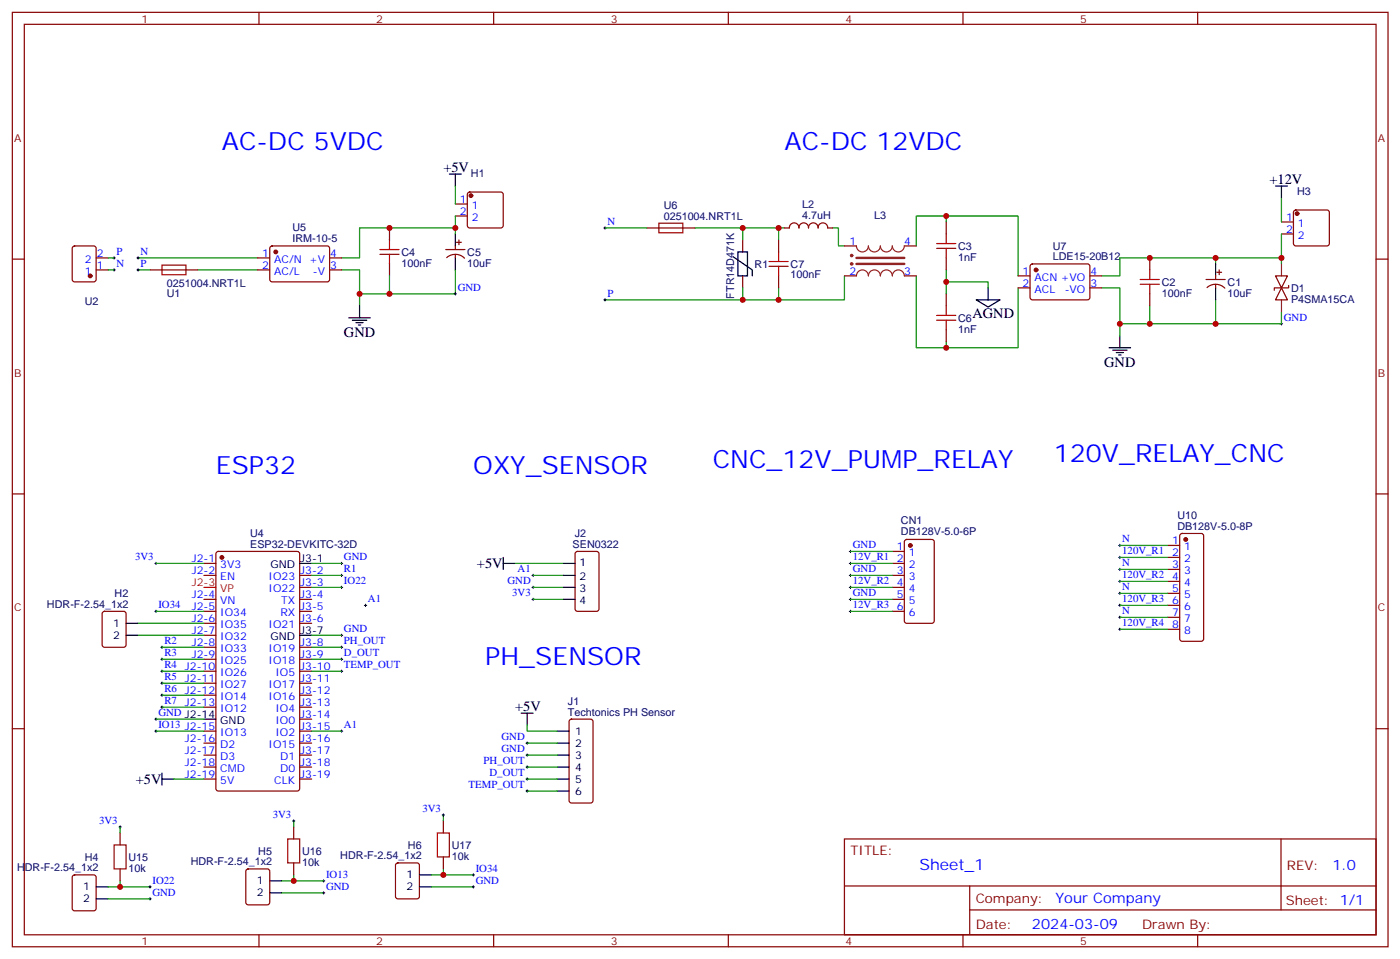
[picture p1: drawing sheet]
<svg xmlns="http://www.w3.org/2000/svg" width="413mm" height="282mm" viewBox="0 0 413 282" stroke-linecap="round" stroke-linejoin="round" font-family="sans-serif">
<g fill="none" stroke="#870000" stroke-width=".35">
<path d="M3.6 3.6h405.4v275.2h-405.4zM7.2 7.2h398.2v268.1h-398.2zM76.3 3.6v3.6M145.5 3.6v3.6M214.6 3.6v3.6M283.7 3.6v3.6M352.9 3.6v3.6M137.9 56.8l.5-.2h9.2l.5 .2 .2 .5v9.1l-.3 .5-.4 .2h-9.2l-.5-.2-.2-.5v-9.1zM3.6 76.3h3.6M21.5 72.6l.5-.2h5.6l.7 .5v9.4l-.4 .7h-5.9l-.7-.5v-9.4zM28.3 79.5h3.6M28.3 76h3.6"/>
<path d="M44.2 79.5h14.1M76 79.5h3.5M76 76h3.5M79.7 72.6l.5-.2 16.5 .1 .4 .6v9.5l-.7 .4-16.5-.1-.4-.6v-9.2zM97.1 79.5h3.5M97.1 76h3.5M114.8 67.1v3.6M114.8 77.7v3.5M131.3 73.5h5.7M131.6 75.9a3.8 3.8 0 0 1 5.3 .1M134.2 72.4v1.1M134.2 74.9v1.1"/>
<path d="M134.2 60.1h3.5M134.2 63.6h3.5M134.5 71.4h1.4M135.2 70.7v1.4M190.6 67.1h14.1M218.8 70.7v3.5M229.4 70.7v3.5M231.2 67.1h1.4M245.3 67.1h-1.4a1.42 1.42 0 0 0-1.4-1.5 1.42 1.42 0 0 0-1.5 1.5 1.41 1.41 0 0 0-1.4-1.5 1.41 1.41 0 0 0-1.4 1.5 1.42 1.42 0 0 0-1.4-1.5 1.42 1.42 0 0 0-1.4 1.5 1.41 1.41 0 0 0-1.4-1.5 1.41 1.41 0 0 0-1.4 1.5M248.8 72.4h3.5M266.5 72.4h3.5M278.8 65.4v3.5"/>
<path d="M278.8 76v3.5M303.7 77.9l.5-.2 16.5 .1 .4 .6v9.5l-.7 .4-16.5-.1-.4-.6v-9.2zM338.8 76v3.5M359.2 79.5v1.4M377.6 65.4h3.5M377.6 68.9h3.5M381.3 62l.5-.2h9.2l.5 .2 .2 .5v9.2l-.2 .5-.5 .2h-9.2l-.5-.2-.2-.5v-9.2zM405.4 76.3h3.6M218.8 81.2v3.6M229.4 81.2v3.6M248.8 81.2h3.5M266.5 81.2h3.5"/>
<path d="M278.8 86.5v3.6M278.8 97.1v3.5M300 81.2h3.5M300 84.8h3.5M321.1 81.2h3.6M321.1 84.8h3.6M338.8 86.5v3.6M355.4 82.3h5.6M355.6 84.7a3.8 3.8 0 0 1 5.3 .2M358.2 81.2v1.1M358.2 83.7v1.1M358.5 80.2h1.4"/>
<path d="M375.8 81.2h3.5l-1.7 3.6zM377.6 84.8l1.7 3.5h-3.5zM379.7 84.1v.7h-4.2v.7M3.6 145.5h3.6M266.7 159.1l.5-.2h7.4l.6 .4 .1 23.5-.5 .7-7.6 .1-.7-.5v-23.5zM347.8 157.3l.5-.2h5.6l.5 .2 .2 .5v30.3l-.2 .5-.5 .2h-5.6l-.5-.2-.2-.5v-30.3zM405.4 145.5h3.6M60.1 165.9h3.5M60.1 169.4h3.5M60.1 176.5h3.5M63.8 162.6l.5-.2h23.3l.6 .4 .1 69.4-.5 .7h-23.5l-.6-.4-.1-69.4zM88.3 169.4h3.5"/>
<path d="M88.3 176.5h3.5M88.3 173h3.5M169.7 162.6l.4-.2h5.7l.6 .4 .1 16.5-.5 .7h-5.9l-.6-.4-.1-16.5zM262.9 165.9h3.6M262.9 169.4h3.6M262.9 176.5h3.6M262.9 173h3.6M262.9 162.4h3.6M344.1 160.6h3.5M344.1 164.1h3.5M344.1 167.7h3.5M344.1 171.2h3.5"/>
<path d="M344.1 174.7h3.5M344.1 178.3h3.5M30.3 180.2l.5-.2h5.6l.7 .5v9.4l-.4 .7h-5.9l-.7-.5v-9.4zM60.1 180h3.5M60.1 183.6h3.5M60.1 187.1h3.5M60.1 190.6h3.5M60.1 194.1h3.5M60.1 197.7h3.5M88.3 180h3.5M88.3 183.6h3.5M88.3 190.6h3.5"/>
<path d="M88.3 194.1h3.5M88.3 197.7h3.5M262.9 180h3.6M344.1 181.8h3.5M344.1 185.3h3.5M3.6 214.6h3.6M60.1 201.2h3.5M60.1 204.7h3.5M60.1 208.2h3.5M60.1 215.3h3.5M60.1 218.8h3.5M88.3 201.2h3.5"/>
<path d="M88.3 204.7h3.5M88.3 208.2h3.5M88.3 215.3h3.5M88.3 218.8h3.5M88.3 211.8h3.5M167.9 212l.5-.2h5.6l.7 .4v23.6l-.4 .6-5.9 .1-.7-.5v-23.5zM405.4 214.6h3.6M60.1 222.4h3.5M60.1 225.9h3.5M60.1 229.4h3.5M88.3 222.4h3.5M88.3 225.9h3.5"/>
<path d="M88.3 229.4h3.5M21.5 257.8l.5-.2h5.6l.7 .5v9.4l-.4 .7h-5.9l-.7-.4v-9.5zM35.4 245.3v3.5M35.4 255.9v3.5M72.7 256.1l.4-.2h5.7l.6 .4 .1 9.4-.5 .7-5.9 .1-.6-.5-.1-9.4zM86.5 243.5v3.6M86.5 254.1v3.5M116.8 254.3l.4-.2h5.7l.6 .4 .1 9.5-.5 .6-5.9 .1-.6-.5-.1-9.4zM130.6 241.8v3.5M130.6 252.3v3.6M248.8 247.1h156.6v28.2h-156.6zM377.4 247.1v20.9"/>
<path d="M76.3 275.3v3.5M145.5 275.3v3.5M214.6 275.3v3.5M248.8 260.9h156.5M283.7 275.3v3.5M285.7 268h119.6M285.7 260.9v14.1M352.9 275.3v3.5"/>
</g>
<g fill="none" stroke="#008700" stroke-width=".35">
<path d="M134.2 54.8v5.3M377.6 58.3v7.1M31.9 79.5h1.7M31.9 76h1.7M40.7 79.5h3.5M40.7 76h35.3M58.3 79.5h17.7M100.6 79.5h5.3v10.6M134.2 68.9v-1.8h-28.3v8.9h-5.3M134.2 79.5v7h-28.3M134.2 63.6v3.5M178.3 67.1h12.3"/>
<path d="M204.7 67.1h26.5M218.8 67.1v3.6M229.4 67.1v3.6M245.3 67.1h1.8v5.3h1.7M278.8 63.6h21.2v17.6M278.8 65.4v-1.8h-8.8v8.8M278.8 79.5v7M358.2 76h19.4v1.7M358.2 77.7v-1.7h-28.2v5.2h-5.3M377.6 68.9v7.1M114.8 81.2v5.3M218.8 84.8v3.5"/>
<path d="M229.4 84.8v3.5M248.8 81.2v7.1h-70.5M270 81.2v21.2h8.8v-1.8M278.8 83h12.3v1.8M300 84.8v17.6h-21.2M324.7 84.8h5.3v14.1M338.8 90.1v5.3M358.2 88.3v7.1h-28.2M377.6 91.8v3.6h-19.4M46 165.9h14.1M91.8 165.9h8.8M91.8 173h8.8"/>
<path d="M91.8 169.4h8.8M151.8 165.9h14.1M157.1 176.5h8.8M157.1 173h8.8M157.1 169.4h8.8M250.6 165.9h12.3M250.6 176.5h12.3M250.6 173h12.3M250.6 169.4h12.3M250.6 162.4h12.3M330 160.6h14.1M330 167.7h14.1"/>
<path d="M330 174.7h14.1M330 164.1h14.1M330 171.2h14.1M330 178.3h14.1M40.7 187.1h19.4M40.7 183.6h19.4M46 180h14.1M47.7 197.7h12.4M47.7 194.1h12.4M47.7 190.6h12.4M91.8 187.1h8.8M91.8 197.7h8.8"/>
<path d="M91.8 194.1h8.8M91.8 190.6h8.8M250.6 180h12.3M330 181.8h14.1M330 185.3h14.1M46 211.8h14.1M46 215.3h14.1M47.7 208.2h12.4M47.7 204.7h12.4M47.7 201.2h12.4M91.8 215.3h8.8M155.3 213.5v1.8h8.8"/>
<path d="M155.3 218.8h8.8M51.3 229.4h8.8M130.6 240v1.8M155.3 229.4h8.8M155.3 222.4h8.8M155.3 225.9h8.8M155.3 232.9h8.8M35.4 259.4v1.8h-3.5M35.4 243.5v1.8M86.5 257.6v1.8h-3.5M86.5 241.8v1.7M86.5 259.4h8.9"/>
<path d="M130.6 255.9v1.7h-3.5M130.6 257.6h8.9M31.9 264.7h12.3M35.4 261.2h8.8M83 262.9h12.4M127.1 261.2h12.4"/>
</g>
<g fill="none" stroke="#000" stroke-width=".35">
<path d="M132.4 51.3h3.5M134.2 51.3v3.5M375.8 54.8h3.5M377.6 54.8v3.5M134.2 68.9v3.5M134.2 76v3.5M216 75.6l5.7 3.9v1.7M217.4 74.2h2.8v7h-2.8zM358.2 77.7v3.5M102.8 93.6h6.3M103.8 94.3h4.3M104.9 95h2.1"/>
<path d="M105.6 95.7h.7M105.9 90.1v3.5M287.6 88.3h7.1l-3.6 2.1zM291.1 84.8v3.5M330 98.9v3.5M358.2 84.8v3.5M326.8 102.4h6.3M327.8 103.1h4.3M328.9 103.8h2.1M329.6 104.5h.7M88.3 165.9h3.5M148.3 165.9h3.5"/>
<path d="M148.3 164.1v3.6M165.9 165.9h3.5M165.9 169.4h3.5M165.9 173h3.5M165.9 176.5h3.5M37.1 187.1h3.6M37.1 183.6h3.6M88.3 187.1h3.5M60.1 211.8h3.5M153.6 210h3.5M155.3 210v3.5M164.1 215.3h3.6"/>
<path d="M164.1 218.8h3.6M47.7 229.4h3.6M47.7 227.6v3.6M164.1 229.4h3.6M164.1 222.4h3.6M164.1 225.9h3.6M164.1 232.9h3.6M79.5 259.4h3.5M123.6 257.6h3.5M28.3 261.2h3.6M28.3 264.7h3.6M79.5 262.9h3.5"/>
<path d="M123.6 261.2h3.5"/>
</g>
<g fill="#870000" stroke="#870000" stroke-width=".35">
<circle cx="26.6" cy="81.2" r=".53"/>
<circle cx="65.4" cy="164.1" r=".53"/>
<circle cx="138.7" cy="57.6" r=".53"/>
<circle cx="81.2" cy="74.2" r=".53"/>
<circle cx="305.3" cy="79.5" r=".53"/>
<circle cx="382.2" cy="62.9" r=".53"/>
<circle cx="268.2" cy="160.6" r=".53"/>
<circle cx="349.4" cy="158.9" r=".53"/>
</g>
<g fill="none" stroke="#a10000" stroke-width=".35">
<path d="M47.7 78.1h7.1v2.8h-7.1zM111.9 74.9h5.7M111.9 73.5h5.7M114.8 70.7v2.8M114.8 74.9v2.8M194.1 65.7h7.1v2.8h-7.1zM226.6 78.4h5.6M226.6 77h5.6M229.4 74.2v2.8M229.4 78.4v2.8M276 73.1h5.6M276 71.7h5.6"/>
<path d="M278.8 68.9v2.8M278.8 73.1v2.9M338.8 79.5v2.8M276 94.3h5.6M276 92.9h5.6M278.8 90.1v2.8M278.8 94.3v2.8M336 83.7h5.6M336 82.3h5.6M338.8 83.7v2.8M33.6 248.8h3.5v7.1h-3.5zM84.8 247.1h3.5v7h-3.5z"/>
<path d="M128.9 245.3h3.5v7h-3.5z"/>
</g>
<path d="M60.1 173h3.5" fill="none" stroke="#f00" stroke-width=".35"/>
<g fill="none" stroke="#000" stroke-width=".29">
<path d="M33.3 76h.7M33.3 79.5h.7M33.6 75.6v.7M33.6 79.1v.7M40.3 76h.7M40.3 79.5h.7M40.7 75.6v.7M40.7 79.1v.7M177.9 67.1h.7M178.3 66.8v.7M133.8 86.5h.7M134.2 86.2v.7"/>
<path d="M177.9 88.3h.7M178.3 87.9v.8M377.2 95.4h.7M377.6 95v.7M45.6 165.9h.7M46 165.6v.7M46 179.7v.7M100.3 165.9h.7M100.3 173h.7M100.3 169.4h.7M100.6 165.6v.7M100.6 169.1v.7"/>
<path d="M100.6 172.6v.7M156.7 176.5h.7M156.7 173h.7M156.7 169.4h.7M157.1 169.1v.7M157.1 172.6v.7M157.1 176.1v.7M250.2 165.9h.7M250.2 176.5h.7M250.2 173h.7M250.2 169.4h.7M250.2 162.4h.7"/>
<path d="M250.6 162v.7M250.6 165.6v.7M250.6 169.1v.7M250.6 172.6v.7M250.6 176.1v.7M250.6 179.7v.7M329.6 160.6h.7M329.6 167.7h.7M329.6 174.7h.7M329.6 164.1h.7M329.6 171.2h.7M329.6 178.3h.7"/>
<path d="M330 160.3v.7M330 163.8v.7M330 167.3v.7M330 170.9v.7M330 174.4v.7M330 177.9v.7M45.6 180h.7M47.4 197.7h.7M47.4 194.1h.7M47.4 190.6h.7M47.7 190.3v.7M47.7 193.8v.7"/>
<path d="M47.7 197.3v.7M100.3 187.1h.7M100.3 197.7h.7M100.3 194.1h.7M100.3 190.6h.7M100.6 186.7v.7M100.6 190.3v.7M100.6 193.8v.7M100.6 197.3v.7M250.2 180h.7M329.6 181.8h.7M329.6 185.3h.7"/>
<path d="M330 181.4v.7M330 185v.7M45.6 211.8h.7M45.6 215.3h.7M46 211.4v.7M46 214.9v.8M47.4 201.2h.7M47.4 204.7h.7M47.4 208.2h.7M47.7 200.8v.7M47.7 204.4v.7M47.7 207.9v.7"/>
<path d="M100.3 215.3h.7M100.6 214.9v.8M155 218.8h.7M155.3 218.5v.7M130.3 240h.7M130.6 239.6v.7M155 222.4h.7M155 225.9h.7M155 229.4h.7M155 232.9h.7M155.3 222v.7M155.3 225.5v.7"/>
<path d="M155.3 229.1v.7M155.3 232.6v.7M35 243.5h.7M35.4 243.2v.7M86.2 241.8h.7M86.5 241.4v.7M95 259.4h.7M95.4 259v.8M139.1 257.6h.7M139.5 257.3v.7M43.9 264.7h.7M43.9 261.2h.7"/>
<path d="M44.2 260.8v.7M44.2 264.3v.7M95 262.9h.7M95.4 262.6v.7M139.1 261.2h.7M139.5 260.8v.7"/>
</g>
<path d="M252.3 72.4a1.76 1.76 0 0 0 1.8 1.8 1.76 1.76 0 0 0 1.8-1.8 1.76 1.76 0 0 0 1.7 1.8 1.76 1.76 0 0 0 1.8-1.8 1.76 1.76 0 0 0 1.8 1.8 1.76 1.76 0 0 0 1.7-1.8 1.76 1.76 0 0 0 1.8 1.8 1.76 1.76 0 0 0 1.8-1.8M377.6 77.7v3.5M252.3 81.2a1.76 1.76 0 0 1 1.8-1.7 1.76 1.76 0 0 1 1.8 1.7 1.76 1.76 0 0 1 1.7-1.7 1.76 1.76 0 0 1 1.8 1.7 1.76 1.76 0 0 1 1.8-1.7 1.76 1.76 0 0 1 1.7 1.7 1.76 1.76 0 0 1 1.8-1.7 1.76 1.76 0 0 1 1.8 1.7M377.6 88.3v3.5" fill="none" stroke="#8c2424" stroke-width=".35"/>
<g fill="#8c2424" stroke="#8c2424" stroke-width=".35">
<circle cx="250.9" cy="75.2" r=".35"/>
<circle cx="250.9" cy="77.7" r=".35"/>
</g>
<path d="M252.3 76h14.2M252.3 77.7h14.2" fill="none" stroke="#8c2424" stroke-width=".71"/>
<g fill="#c00">
<circle cx="114.8" cy="67.1" r=".88"/>
<circle cx="105.9" cy="86.5" r=".88"/>
<circle cx="114.8" cy="86.5" r=".88"/>
<circle cx="134.2" cy="67.1" r=".88"/>
<circle cx="218.8" cy="67.1" r=".88"/>
<circle cx="229.4" cy="67.1" r=".88"/>
<circle cx="358.2" cy="95.4" r=".88"/>
<circle cx="278.8" cy="83" r=".88"/>
<circle cx="358.2" cy="76" r=".88"/>
<circle cx="338.8" cy="95.4" r=".88"/>
<circle cx="330" cy="95.4" r=".88"/>
<circle cx="338.8" cy="76" r=".88"/>
<circle cx="278.8" cy="102.4" r=".88"/>
<circle cx="278.8" cy="63.6" r=".88"/>
<circle cx="218.8" cy="88.3" r=".88"/>
<circle cx="229.4" cy="88.3" r=".88"/>
<circle cx="377.6" cy="76" r=".88"/>
<circle cx="35.4" cy="261.2" r=".88"/>
<circle cx="86.5" cy="259.4" r=".88"/>
<circle cx="130.6" cy="257.6" r=".88"/>
</g>
<path d="M107.4 178.3h.7M107.7 177.9v.7" fill="none" stroke="#000" stroke-width=".29"/>
<g font-size="7.4" fill="#00f">
<text x="65.4" y="44.2">AC-DC 5VDC</text>
<text x="231.2" y="44.2">AC-DC 12VDC</text>
<text x="210" y="137.7">CNC_12V_PUMP_RELAY</text>
<text x="310.6" y="135.9">120V_RELAY_CNC</text>
<text x="63.6" y="139.5">ESP32</text>
<text x="139.5" y="139.5">OXY_SENSOR</text>
<text x="143" y="195.9">PH_SENSOR</text>
</g>
<text font-size="4.6" fill="#00f" x="270.9" y="256.1">Sheet_1</text>
<g font-size="4.2">
<text x="130.6" y="50.6">+5V</text>
<text x="374.1" y="54.1">+12V</text>
<text x="286.6" y="93.6">AGND</text>
<text x="101.4" y="99.2">GND</text>
<text x="325.4" y="108.1">GND</text>
<text x="140.5" y="167.3">+5V</text>
<text x="151.8" y="209.3">+5V</text>
<text x="40" y="230.8">+5V</text>
</g>
<g font-size="4.2" fill="#00f">
<text x="392.6" y="256.3">1.0</text>
<text x="311" y="265.9">Your Company</text>
<text x="304.1" y="273.7">2024-03-09</text>
</g>
<g font-size="3.9" fill="#800">
<text x="250.6" y="251.6">TITLE:</text>
<text x="379.2" y="256.3">REV:</text>
<text x="287.5" y="265.8">Company:</text>
<text x="378.9" y="266.5">Sheet: 1/1</text>
<text x="287.5" y="273.5">Date:</text>
<text x="336.5" y="273.6">Drawn By:</text>
</g>
<g font-size="3.2" fill="#800">
<text x="41.7" y="6.6">1</text>
<text x="110.9" y="6.6">2</text>
<text x="180" y="6.6">3</text>
<text x="249.2" y="6.6">4</text>
<text x="318.3" y="6.6">5</text>
<text x="4.2" y="41.7">A</text>
<text x="406" y="41.7">A</text>
<text x="4.2" y="110.9">B</text>
<text x="406" y="110.9">B</text>
<text x="4.2" y="180">C</text>
<text x="406" y="180">C</text>
<text x="41.7" y="278.3">1</text>
<text x="110.9" y="278.3">2</text>
<text x="180" y="278.3">3</text>
<text x="249.2" y="278.3">4</text>
<text x="318.3" y="278.3">5</text>
</g>
<g font-size="3.2" fill="#000080">
<text x="138.8" y="52.1">H1</text>
<text x="382.2" y="57.4">H3</text>
<text x="195.6" y="64.7">0251004.NRT1L</text>
<text x="195.6" y="61.5">U6</text>
<text x="236.4" y="64.6">4.7uH</text>
<text x="236.4" y="61.3">L2</text>
<text x="257.6" y="64.5">L3</text>
<text x="86.2" y="71.2">IRM-10-5</text>
<text x="86.2" y="68">U5</text>
<text x="118.3" y="75.3">C4</text>
<text x="137.7" y="75.3">C5</text>
<text x="282.3" y="76.7">1nF</text>
<text x="282.3" y="73.6">C3</text>
<text x="310.2" y="76.7">LDE15-20B12</text>
<text x="310.2" y="73.5">U7</text>
<text x="118.3" y="78.5">100nF</text>
<text x="137.7" y="78.5">10uF</text>
<text x="222.4" y="78.8">R1</text>
<text x="232.9" y="82">100nF</text>
<text x="232.9" y="78.8">C7</text>
<text x="25" y="89.7">U2</text>
<text x="49.2" y="84.4">0251004.NRT1L</text>
<text x="49.2" y="87.6">U1</text>
<text x="216.4" y="87.9" transform="rotate(-90 216.4 87.9)">FTR14D471K</text>
<text x="342.3" y="87.3">100nF</text>
<text x="342.3" y="84.2">C2</text>
<text x="361.7" y="87.3">10uF</text>
<text x="361.7" y="84.2">C1</text>
<text x="380.4" y="89.1">P4SMA15CA</text>
<text x="380.4" y="85.9">D1</text>
<text x="282.3" y="94.7">C6</text>
<text x="282.3" y="97.9">1nF</text>
<text x="265.5" y="154.4">CN1</text>
<text x="346.9" y="152.9">U10</text>
<text x="73.7" y="161.2">ESP32-DEVKITC-32D</text>
<text x="73.7" y="158.1">U4</text>
<text x="168.7" y="161.3">SEN0322</text>
<text x="169.4" y="158.2">J2</text>
<text x="265.5" y="157.6">DB128V-5.0-6P</text>
<text x="346.9" y="156">DB128V-5.0-8P</text>
<text x="13.8" y="179">HDR-F-2.54_1x2</text>
<text x="33.8" y="175.8">H2</text>
<text x="167.3" y="207.5">J1</text>
<text x="167.3" y="210.7">Techtonics PH Sensor</text>
<text x="76.1" y="251.6">H5</text>
<text x="89" y="251.7">U16</text>
<text x="120.2" y="249.9">H6</text>
<text x="133.1" y="249.9">U17</text>
<text x="5" y="256.6">HDR-F-2.54_1x2</text>
<text x="25" y="253.4">H4</text>
<text x="37.9" y="256.7">10k</text>
<text x="37.9" y="253.5">U15</text>
<text x="56.2" y="254.8">HDR-F-2.54_1x2</text>
<text x="89" y="254.9">10k</text>
<text x="100.3" y="253">HDR-F-2.54_1x2</text>
<text x="133.1" y="253.2">10k</text>
</g>
<g font-size="3.2" fill="#00f">
<text x="135.5" y="59.7">1</text>
<text x="135.5" y="63.3">2</text>
<text x="139" y="61.5">1</text>
<text x="139" y="65">2</text>
<text x="378.9" y="65">1</text>
<text x="179" y="66.3">N</text>
<text x="378.9" y="68.5">2</text>
<text x="382.4" y="66.8">1</text>
<text x="382.4" y="70.3">2</text>
<text x="25" y="77.4">2</text>
<text x="28.5" y="75.6">2</text>
<text x="34.3" y="75.1">P</text>
<text x="41.4" y="75.1">N</text>
<text x="77.3" y="75.6">1</text>
<text x="80.8" y="77.4">AC/N +V</text>
<text x="97.3" y="75.6">4</text>
<text x="250.3" y="72.1">1</text>
<text x="266.5" y="72.1">4</text>
<text x="25" y="80.9">1</text>
<text x="28.5" y="79.1">1</text>
<text x="34.3" y="78.6">N</text>
<text x="41.4" y="78.6">P</text>
<text x="77.3" y="79.1">2</text>
<text x="80.8" y="80.9">AC/L</text>
<text x="92.2" y="80.9">-V</text>
<text x="97.3" y="79.1">3</text>
<text x="250.3" y="80.9">2</text>
<text x="266.5" y="80.9">3</text>
<text x="301.3" y="80.9">1</text>
<text x="304.8" y="82.7">ACN +VO</text>
<text x="321.3" y="80.9">4</text>
<text x="134.9" y="85.7">GND</text>
<text x="179" y="87.4">P</text>
<text x="301.3" y="84.4">2</text>
<text x="304.8" y="86.2">ACL</text>
<text x="313.7" y="86.2">-VO</text>
<text x="321.3" y="84.4">3</text>
<text x="378.3" y="94.5">GND</text>
<text x="251.3" y="161.5">GND</text>
<text x="330.7" y="159.7">N</text>
<text x="345.4" y="160.3">1</text>
<text x="39.8" y="165">3V3</text>
<text x="56.5" y="165.6">J2-1</text>
<text x="64.9" y="167.3">3V3</text>
<text x="101.4" y="165">GND</text>
<text x="251.3" y="165">12V_R1</text>
<text x="264.3" y="162">1</text>
<text x="264.3" y="165.6">2</text>
<text x="267.8" y="163.8">1</text>
<text x="267.8" y="167.3">2</text>
<text x="330.7" y="166.8">N</text>
<text x="330.7" y="163.3">120V_R1</text>
<text x="345.4" y="163.8">2</text>
<text x="345.4" y="167.3">3</text>
<text x="348.9" y="162">1</text>
<text x="348.9" y="165.6">2</text>
<text x="56.5" y="169.1">J2-2</text>
<text x="64.9" y="170.9">EN</text>
<text x="79.1" y="170.9">IO23</text>
<text x="88.5" y="169.1">J3-2</text>
<text x="88.5" y="172.6">J3-3</text>
<text x="101.4" y="168.6">R1</text>
<text x="101.4" y="172.1">IO22</text>
<text x="149.5" y="172.1">GND</text>
<text x="152.5" y="168.6">A1</text>
<text x="251.3" y="168.6">GND</text>
<text x="251.3" y="172.1">12V_R2</text>
<text x="264.3" y="169.1">3</text>
<text x="264.3" y="172.6">4</text>
<text x="267.8" y="170.9">3</text>
<text x="330.7" y="173.8">N</text>
<text x="330.7" y="170.3">120V_R2</text>
<text x="345.4" y="170.9">4</text>
<text x="348.9" y="169.1">3</text>
<text x="348.9" y="172.6">4</text>
<text x="46.7" y="179.1">IO34</text>
<text x="56.5" y="176.1">J2-4</text>
<text x="56.5" y="179.7">J2-5</text>
<text x="64.9" y="177.9">VN</text>
<text x="79.1" y="174.4">IO22</text>
<text x="82.9" y="177.9">TX</text>
<text x="88.5" y="176.1">J3-4</text>
<text x="88.5" y="179.7">J3-5</text>
<text x="108.4" y="177.4">A1</text>
<text x="150.9" y="175.6">3V3</text>
<text x="251.3" y="175.6">GND</text>
<text x="251.3" y="179.1">12V_R3</text>
<text x="264.3" y="176.1">5</text>
<text x="264.3" y="179.7">6</text>
<text x="267.8" y="174.4">4</text>
<text x="267.8" y="177.9">5</text>
<text x="330.7" y="177.4">120V_R3</text>
<text x="345.4" y="174.4">5</text>
<text x="345.4" y="177.9">6</text>
<text x="348.9" y="176.1">5</text>
<text x="348.9" y="179.7">6</text>
<text x="56.5" y="183.2">J2-6</text>
<text x="64.9" y="181.4">IO34</text>
<text x="64.9" y="185">IO35</text>
<text x="79.1" y="185">IO21</text>
<text x="82.6" y="181.4">RX</text>
<text x="88.5" y="183.2">J3-6</text>
<text x="267.8" y="181.4">6</text>
<text x="330.7" y="180.9">N</text>
<text x="330.7" y="184.4">120V_R4</text>
<text x="345.4" y="181.4">7</text>
<text x="345.4" y="185">8</text>
<text x="348.9" y="183.2">7</text>
<text x="48.4" y="189.7">R2</text>
<text x="56.5" y="186.7">J2-7</text>
<text x="56.5" y="190.3">J2-8</text>
<text x="64.9" y="188.5">IO32</text>
<text x="88.5" y="190.3">J3-8</text>
<text x="101.4" y="186.2">GND</text>
<text x="101.4" y="189.7">PH_OUT</text>
<text x="348.9" y="186.7">8</text>
<text x="48.4" y="193.3">R3</text>
<text x="48.4" y="196.8">R4</text>
<text x="54.5" y="197.3">J2-10</text>
<text x="56.5" y="193.8">J2-9</text>
<text x="64.9" y="192">IO33</text>
<text x="64.9" y="195.5">IO25</text>
<text x="79.1" y="192">IO19</text>
<text x="79.1" y="195.5">IO18</text>
<text x="88.5" y="193.8">J3-9</text>
<text x="88.5" y="197.3">J3-10</text>
<text x="101.4" y="196.8">TEMP_OUT</text>
<text x="101.4" y="193.3">D_OUT</text>
<text x="48.4" y="200.3">R5</text>
<text x="48.4" y="203.8">R6</text>
<text x="54.5" y="200.8">J2-11</text>
<text x="64.9" y="199.1">IO26</text>
<text x="64.9" y="202.6">IO27</text>
<text x="79.1" y="202.6">IO17</text>
<text x="81.1" y="199.1">IO5</text>
<text x="88.5" y="200.8">J3-11</text>
<text x="48.4" y="207.4">R7</text>
<text x="54.5" y="204.4">J2-12</text>
<text x="54.5" y="207.9">J2-13</text>
<text x="64.9" y="206.1">IO14</text>
<text x="64.9" y="209.7">IO12</text>
<text x="79.1" y="206.1">IO16</text>
<text x="81.1" y="209.7">IO4</text>
<text x="88.5" y="204.4">J3-12</text>
<text x="88.5" y="207.9">J3-13</text>
<text x="46.7" y="210.9">GND J2-14</text>
<text x="46.7" y="214.4">IO13 J2-15</text>
<text x="81.1" y="213.2">IO0</text>
<text x="88.5" y="211.4">J3-14</text>
<text x="88.5" y="214.9">J3-15</text>
<text x="101.4" y="214.4">A1</text>
<text x="54.5" y="218.5">J2-16</text>
<text x="64.9" y="216.7">IO13</text>
<text x="64.9" y="220.2">D2</text>
<text x="79.1" y="220.2">IO15</text>
<text x="81.1" y="216.7">IO2</text>
<text x="88.5" y="218.5">J3-16</text>
<text x="147.8" y="217.9">GND</text>
<text x="147.8" y="221.5">GND</text>
<text x="54.5" y="222">J2-17</text>
<text x="54.5" y="225.5">J2-18</text>
<text x="64.9" y="223.8">D3</text>
<text x="64.9" y="227.3">CMD</text>
<text x="82.5" y="223.8">D1</text>
<text x="82.5" y="227.3">D0</text>
<text x="88.5" y="222">J3-17</text>
<text x="88.5" y="225.5">J3-18</text>
<text x="142.5" y="225">PH_OUT</text>
<text x="54.5" y="229.1">J2-19</text>
<text x="64.9" y="230.8">5V</text>
<text x="80.8" y="230.8">CLK</text>
<text x="88.5" y="229.1">J3-19</text>
<text x="138.1" y="232.1">TEMP_OUT</text>
<text x="144.2" y="228.5">D_OUT</text>
<text x="124.5" y="239.1">3V3</text>
<text x="29.2" y="242.6">3V3</text>
<text x="80.4" y="240.9">3V3</text>
<text x="140.2" y="256.8">IO34</text>
<text x="44.9" y="263.8">GND</text>
<text x="44.9" y="260.3">IO22</text>
<text x="96.1" y="258.5">IO13</text>
<text x="96.1" y="262">GND</text>
<text x="140.2" y="260.3">GND</text>
</g>
<g font-size="3.2">
<text x="79.7" y="167.3">GND</text>
<text x="88.5" y="165.6">J3-1</text>
<text x="170.7" y="166.6">1</text>
<text x="170.7" y="170.9">2</text>
<text x="170.7" y="174.4">3</text>
<text x="170.7" y="177.9">4</text>
<text x="33.4" y="184.6">1</text>
<text x="33.4" y="188.1">2</text>
<text x="79.7" y="188.5">GND</text>
<text x="88.5" y="186.7">J3-7</text>
<text x="64.9" y="213.2">GND</text>
<text x="169.4" y="216.4">1</text>
<text x="169.4" y="219.9">2</text>
<text x="169.4" y="223.4">3</text>
<text x="169.4" y="226.9">4</text>
<text x="169.4" y="230.5">5</text>
<text x="169.4" y="234">6</text>
<text x="24.5" y="262.2">1</text>
<text x="75.7" y="260.5">1</text>
<text x="75.7" y="264">2</text>
<text x="119.8" y="258.7">1</text>
<text x="119.8" y="262.2">2</text>
<text x="24.5" y="265.7">2</text>
</g>
<g font-size="3.2" fill="#f00">
<text x="56.5" y="172.6">J2-3</text>
<text x="64.9" y="174.4">VP</text>
</g>
</svg>
